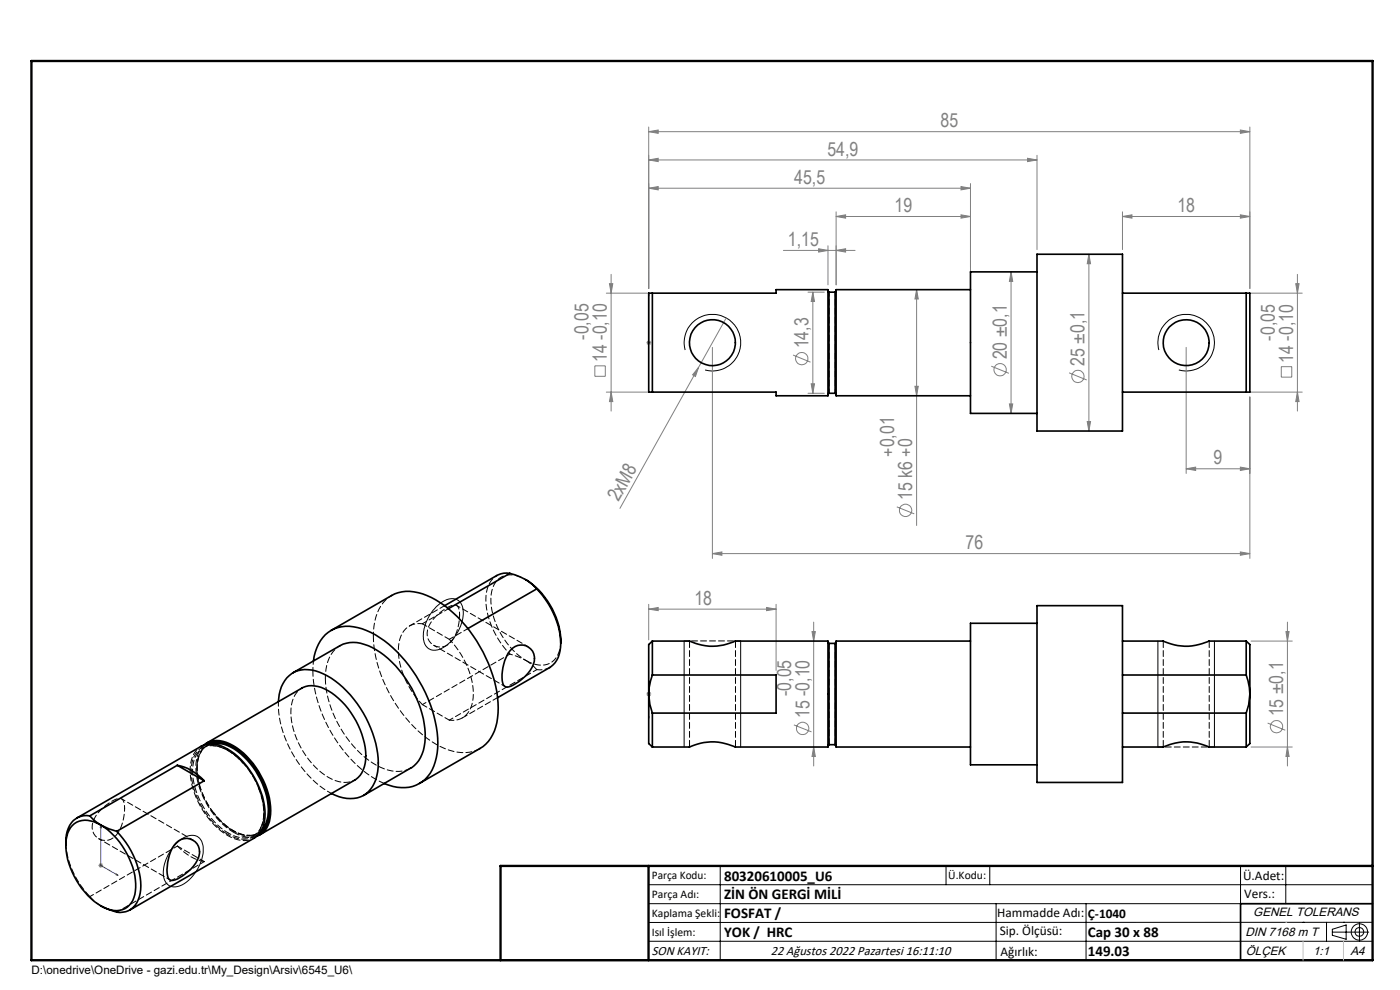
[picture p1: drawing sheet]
<svg xmlns="http://www.w3.org/2000/svg" width="297mm" height="210mm" viewBox="0 0 297 210" stroke-linecap="round" stroke-linejoin="round" font-family="sans-serif">
<g fill="none" stroke="#808080" stroke-width=".21">
<path d="M137.6 39.9l2-.3v.7zM137.6 27.9l2-.3v.7zM137.6 26.9v34.3M137.6 39.9h68.3M137.6 27.9h127.5M137.6 33.9l2-.3v.7zM137.6 33.9h82.4M203.9 39.6l2 .3-2 .4zM205.9 38.9v21.5M218 33.6l2 .3-2 .4zM220 32.9v20M263.1 27.6l2 .3-2 .4z"/>
<path d="M265.1 26.9v34.3M129.6 58.2v29M166.2 53.1h15.2M173.7 52.8l1.9 .3-1.9 .4zM175.6 52.1v8.3M177.4 45.9l2-.3v.7zM177.4 44.9v15.5M177.4 45.9h28.5M177.4 53.1l2-.3v.7zM203.9 45.6l2 .3-2 .4zM214.5 57.7l.3 2h-.7zM214.5 57.7v30"/>
<path d="M231 53.9l.4 2h-.8zM231 53.9v37.5M238.1 45.9l2-.3v.7zM238.1 45.9h27M238.1 44.9v8M263.1 45.6l2 .3-2 .4zM275.2 58.2v29M126.2 77.6h2.2v2.2h-2.2zM128.6 62.2h8.8M129.3 60.2h.7l-.4 2zM137.1 72.7h1M137.3 72.3l.7 .8"/>
<path d="M137.6 72.2v1M138 72.3l-.7 .8M148.2 77.9l-.7 2-.6-.4zM151.1 73.7v44.8M154.1 67.4l-22.6 40.4M168.2 75.3l3.7 1.5M171.4 62h3.5M172.4 62l.4 2h-.7zM172.4 62v21.4M194.5 61.4l.3 2h-.7zM194.5 61.4v50.1M210.3 77.7l3.7 1.5"/>
<path d="M226.8 79.1l3.7 1.5M251.6 73.7v26.7M265.4 62.2h10.9M271.8 77.8h2.2v2.2h-2.2zM274.9 60.2h.7l-.4 2zM128.6 83.2h8.8M129.6 83.2l.4 2h-.7zM171.4 83.4h3.5M172.1 81.4h.7l-.4 2zM194.1 81.9h.7l-.3 2.1zM214.1 85.7h.7l-.3 2zM230.6 89.4h.8l-.4 2z"/>
<path d="M251.6 99.4l2-.3v.7zM251.6 99.4h13.5M263.1 99.1l2 .3-2 .4zM265.1 84.2v34.3M265.4 83.2h10.9M275.2 83.2l.4 2h-.7zM151.1 117.4l2-.3v.7zM151.1 117.4h114M190.3 107.5l3.7 1.5M263.1 117.1l2 .3-2 .4zM137.6 129.2l2-.3v.6zM137.6 128.2v7.5"/>
<path d="M137.6 129.2h27M162.6 128.9l2 .3-2 .3zM164.6 128.2v14M172.3 134h.7l-.4 2zM172.6 132v30.5M265.4 136h8.7M272.8 134h.7l-.4 2zM273.1 132v30.5M137.1 147.2h1M137.3 146.9l.7 .7M137.6 146.7v1M138 146.9l-.7 .7"/>
<path d="M168.4 153.8l3.8 1.4M172.6 158.5l.4 2h-.7zM265.4 158.5h8.7M268.9 153.4l3.8 1.5M273.1 158.5l.4 2h-.7zM20.9 183.6h1M21 183.2l.7 .7M21.4 183.1v1M21.7 183.2l-.7 .7"/>
<circle cx="170.1" cy="76.1" r="1.3"/>
<circle cx="212.2" cy="78.4" r="1.3"/>
<circle cx="228.7" cy="79.8" r="1.29"/>
<circle cx="192.1" cy="108.3" r="1.31"/>
<circle cx="170.3" cy="154.5" r="1.31"/>
<circle cx="270.8" cy="154.1" r="1.3"/>
</g>
<g fill="none" stroke="#000" stroke-width=".21">
<path d="M145.3 74.3a6 6 0 0 1 5.3-7.6 6 6 0 0 1 6.5 6.5 6 6 0 0 1-7.5 5.3M245.9 74.3a6 6 0 0 1 5.2-7.6 6 6 0 0 1 6.5 6.5 6 6 0 0 1-7.5 5.3M92.6 128.7a4.1 4.1 0 0 1 4.3-1.5 3.5 3.5 0 0 1 1.3 4 8.8 8.8 0 0 1-5.4 6.7 2.41 2.41 0 0 1-3-2.7 9.2 9.2 0 0 1 2.8-6.5zM145.1 136v22.5M157.1 136v22.5M245.6 136v22.5M257.6 136v22.5M37.4 178.9a3.9 3.9 0 0 1 4.6-1.4 4.2 4.2 0 0 1 .8 4.8 8.2 8.2 0 0 1-5.4 5.8 2.42 2.42 0 0 1-2.8-2.7 9.6 9.6 0 0 1 2.8-6.5zM137.6 187.7h153.6M137.6 191.7h153.6M137.6 199.7h153.6M152.8 183.7v20"/>
<path d="M200.7 183.7v4M210 183.7v4M211.3 191.7v12M230.4 191.7v12M263.2 183.7v20M272.8 183.7v8M276.4 195.6h.1M281.4 195.6v4.1M282.6 197.7h7.8M282.6 197.1l3-.9v3l-3-.8zM285 195.6h.1M288.4 195.8v3.8"/>
<path d="M291.2 195.6l-153.6 .1"/>
<circle cx="288.4" cy="197.7" r="1.74"/>
<circle cx="288.4" cy="197.7" r=".93"/>
</g>
<path d="M137.6 72.6v.2zM137.6 62.3v.6v-.6M137.6 72.7h.1M137.6 62.3v10.4M137.6 152.4v-.5v.5M137.6 147.1v.2zM137.6 147.2h.1M137.6 147.2v5.2M21.4 175.1v8.5l3.6 2.1M21.4 175.1l.1 .5-.2-.1zM24.7 185.4l.3 .3-.3-.1z" fill="none" stroke="#00f" stroke-width=".21"/>
<path d="M291.2 191.7h-28v12M106.2 203.7h185" fill="none" stroke="#000" stroke-width=".35"/>
<path d="M6.7 12.9h284.5v190.8h-284.5zM137.6 183.7v20M291.2 183.7h-185v20" fill="none" stroke="#000" stroke-width=".5"/>
<path d="M272.8 195.6h.1M276.4 199.7v4M285 199.7v4" fill="none" stroke="#c0c0c0" stroke-width=".21"/>
<path d="M157.2 136h-12M245.7 158.5h12" fill="none" stroke="#000" stroke-width=".21" stroke-dasharray="1.3 .6" stroke-dashoffset=".3"/>
<g fill="#00f">
<path d="M137.6 72.6v.2zM137.6 62.3v.6z"/>
<path d="M137.6 151.9v.5zM137.6 147.1v.2z"/>
<path d="M24.7 185.4l.3 .3-.3-.1zM21.4 175.1l.1 .5-.2-.1z"/>
</g>
<g fill="#808080">
<path d="M148.2 77.9l-.7 2-.6-.4z"/>
<path d="M203.9 39.6l2 .3-2 .4zM137.6 39.9l2-.3v.7zM263.1 27.6l2 .3-2 .4zM137.6 27.9l2-.3v.7zM203.9 45.6l2 .3-2 .4zM177.4 45.9l2-.3v.7zM162.6 128.9l2 .3-2 .3zM137.6 129.2l2-.3v.6z"/>
<path d="M173.7 52.8l1.9 .3-1.9 .4zM177.4 53.1l2-.3v.7zM151.1 117.4l2-.3v.7zM263.1 117.1l2 .3-2 .4zM251.6 99.4l2-.3v.7zM263.1 99.1l2 .3-2 .4zM137.6 33.9l2-.3v.7zM218 33.6l2 .3-2 .4zM238.1 45.9l2-.3v.7zM263.1 45.6l2 .3-2 .4z"/>
<path d="M273.1 158.5l.4 2h-.7zM272.8 134h.7l-.4 2z"/>
<path d="M129.3 60.2h.7l-.4 2zM129.6 83.2l.4 2h-.7zM274.9 60.2h.7l-.4 2zM275.2 83.2l.4 2h-.7zM231 53.9l.4 2h-.8zM230.6 89.4h.8l-.4 2zM214.5 57.7l.3 2h-.7zM214.1 85.7h.7l-.3 2zM194.5 61.4l.3 2h-.7zM194.1 81.9h.7l-.3 2.1zM172.3 134h.7l-.4 2zM172.6 158.5l.4 2h-.7z"/>
<path d="M172.4 62l.4 2h-.7zM172.1 81.4h.7l-.4 2z"/>
</g>
<g fill="none" stroke="#000" stroke-width=".35">
<path d="M220 53.9h18.1v37.5h-18.1zM220 57.7h-14.1v30h14.1M138.4 62.2h-.8v21h.8M138.4 62.2v21M138.4 62.2h26.2v-.8h11v22.6h-11v-.8h-26.2M175.6 61.8l.3 .2M175.9 62v21.4M175.9 62h1.3M177.2 62v21.4M177.4 61.8l-.2 .2M205.9 61.4h-28.5v22.6h28.5M238.1 62.2h26.3"/>
<path d="M264.4 62.2v21M264.4 62.2h.7v21h-.7M175.9 83.4l-.3 .2M175.9 83.4h1.3M177.2 83.4l.2 .2M238.1 83.2h26.3M70.2 133.7l12.9-7.4a8.8 8.8 0 0 1 8.4 .4 28.2 28.2 0 0 1 13 16.4 18.8 18.8 0 0 1 .4 12 7.1 7.1 0 0 1-3.1 3.7l-12.8 7.4M108.2 121.6l1.1 .3 2.2 1.1M108.2 121.6a4.1 4.1 0 0 0-2.8 .5l-11.1 6.4M108.2 121.6l-13.1 7.5M108.2 138a2.88 2.88 0 0 1 3.8-.8 2.88 2.88 0 0 1 1.1 3.8 9.1 9.1 0 0 1-5.5 4.8 1.2 1.2 0 0 1-1.1-1.5 9.7 9.7 0 0 1 1.7-6.3zM111.5 123l1.5 1 .9 .9"/>
<path d="M111.5 123a16.2 16.2 0 0 1 7.5 13.4M113.9 124.9a17.4 17.4 0 0 1 5 12.4 5.3 5.3 0 0 1-2.3 4.3l-11 6.4M113.9 124.9l-14.7 8.4M138.4 136h7.9a11.2 11.2 0 0 0 9.7 0h19.6v22.5h-19.6a11.3 11.3 0 0 0-9.7 0h-7.9M138.4 136v7.2M138.4 136l-.8 .7v10.5M175.6 136.3l.3 .2M175.9 136.5v21.5M175.9 136.5h1.3M177.2 136.5v21.5M177.4 136.3l-.2 .2M205.9 136h-28.5v22.5h28.5"/>
<path d="M220 128.5h18.1v37.5h-18.1zM220 132.2h-14.1v30h14.1M238.1 136h8.7a11.3 11.3 0 0 0 9.7 0h7.9M264.4 136v7.2M264.4 136l.7 .7v10.5M43.3 158a5.2 5.2 0 0 1 6.2 .2 17.4 17.4 0 0 1 7.9 14.6 4.9 4.9 0 0 1-2.9 4.6M43.9 157.6l20.1-11.6a6.1 6.1 0 0 1 6.4 1 17.5 17.5 0 0 1 7.2 14.1 5.2 5.2 0 0 1-2.4 4.4l-20.1 11.6M44.1 157.8a6.3 6.3 0 0 1 6.5 1.3 17.1 17.1 0 0 1 6.6 13.3 5.1 5.1 0 0 1-2.1 4.4M44.8 157.8a7.1 7.1 0 0 1 6.3 2.1 16.3 16.3 0 0 1 5.7 13.3l-.6 2-.7 1M59.1 148.8a6.8 6.8 0 0 1 4.1-6.5 9.2 9.2 0 0 1 7.9 2.2 23.3 23.3 0 0 1 9.1 18.3 6.7 6.7 0 0 1-3.8 6.2 7.7 7.7 0 0 1-6.1-.7M62.1 142.7l10-5.7a6.5 6.5 0 0 1 6 0 21.7 21.7 0 0 1 10.7 12.2 15.7 15.7 0 0 1 .7 10.8 5.6 5.6 0 0 1-2.4 2.9l-9.9 5.8M66.5 140.2a7.9 7.9 0 0 1 5.1-7.1 11 11 0 0 1 8.9 2.1 29.7 29.7 0 0 1 12.4 22.4 9.9 9.9 0 0 1-3.3 8.2 8 8 0 0 1-8.1 .4"/>
<path d="M137.6 147.2l.3 2.2 .5 1.9M137.6 147.2v10.5l.8 .8M138.4 151.3v7.2M138.4 143.2h26.2v8.1h-26.2M138.4 143.2l-.7 2.6-.1 1.4M175.9 158l-.3 .1M175.9 158h1.3M177.2 158l.2 .1M238.1 158.5h8.7a11.2 11.2 0 0 1 9.7 0h7.9M238.1 151.3h26.3M238.1 143.2h26.3M264.4 143.2l.6 2.6 .1 1.4"/>
<path d="M264.4 151.3v7.2M265.1 147.2l-.2 2.3-.5 1.8M265.1 147.2v10.5l-.7 .8M16.3 173.5l26.4-15.2a5.4 5.4 0 0 1 5.6 .6 17.3 17.3 0 0 1 7.9 14.6 5.2 5.2 0 0 1-2.3 4.3l-26.3 15.2M19 173.1a4.3 4.3 0 0 0-4.9 4l-.1 2.2M19 173.1l1.4 1.3 1 .6M21.4 175a16.3 16.3 0 0 1 7.4 13.3 4.4 4.4 0 0 1-4 4.9l-2-.4-1.4-.7M21.4 175l1.7 .8 1.7 .5M21.4 175a5.1 5.1 0 0 0-5.6-.3 6.8 6.8 0 0 0-1.6 6.7 16.5 16.5 0 0 0 7.2 10.7M24.8 176.3a17.3 17.3 0 0 1 5 12.4 4.6 4.6 0 0 1-4.4 4.9 12.3 12.3 0 0 1-4-1.5M37.4 178.8a2.9 2.9 0 0 1 3.9-.3 2.9 2.9 0 0 1 .6 3.9 9.5 9.5 0 0 1-5.2 4.4 .98 .98 0 0 1-1.2-1.1 9.3 9.3 0 0 1 1.9-6.9zM37.6 162.3a10.3 10.3 0 0 1 5.7 3.3"/>
<path d="M37.6 162.3l-18.6 10.8M37.6 162.3l5.7 3.3M43.3 165.6l-18.5 10.7"/>
<circle cx="151.1" cy="72.7" r="4.9"/>
<circle cx="251.6" cy="72.7" r="4.9"/>
</g>
<path d="M175.9 61.9v21.5M177.2 61.9v21.5M108.2 138.7l-18.6 10.8M95.3 152.8l18.6-10.8M54.8 167.1l-1.5-3-1.7-2.2M19.1 190.2l18.5-10.7M43.3 182.8l-18.5 10.7" fill="none" stroke="#000" stroke-width=".21" stroke-dasharray="1.3 .6" stroke-dashoffset=".4"/>
<path d="M119 135.8a4.8 4.8 0 0 1-3.4 5.2 6.2 6.2 0 0 1-4-.9M146.3 136v22.5M246.8 136v22.5M156 158.5v-22.5M256.5 158.5v-22.5M51.6 161.9a9.9 9.9 0 0 0-7.1-3.8 4.4 4.4 0 0 0-3.9 4.5 16.8 16.8 0 0 0 7.7 14.4M54.5 177.4a6 6 0 0 1-5-.9M19.1 190.2a17.8 17.8 0 0 1-5.1-11.5" fill="none" stroke="#000" stroke-width=".21" stroke-dasharray="1.3 .6" stroke-dashoffset="-.1"/>
<path d="M175.9 136.5v10.7M177.2 136.5v10.7M45.7 158.2h-.4M101.8 158.8a8.9 8.9 0 0 1-8.4-.4 28.5 28.5 0 0 1-13-16.5l-.9-3.6-.3-3.4M175.9 147.2v10.7M177.2 147.2v10.7M54.8 167.1a10.6 10.6 0 0 1 .5 8.6M55.3 175.6l.1-.2M87.1 162.9a7.3 7.3 0 0 1-7.3-.6 23.4 23.4 0 0 1-10.8-18.5" fill="none" stroke="#000" stroke-width=".21" stroke-dasharray="1.3 .6"/>
<g fill="none" stroke="#000" stroke-width=".21" stroke-dasharray="1.3 .6" stroke-dashoffset=".7">
<path d="M97.5 130.4v-.5a1.22 1.22 0 0 0-.5-1.3 1.22 1.22 0 0 0-1.3-.1 9.2 9.2 0 0 0-5 5.1 2.87 2.87 0 0 0 1.6 3.4 2.87 2.87 0 0 0 3.6-1.1 9.9 9.9 0 0 0 1.6-5.5M108.2 138.7l2.3 .8 1.1 .6M42.7 158.3a6 6 0 0 0-2.3 6 17.5 17.5 0 0 0 8.6 13.3 5.2 5.2 0 0 0 4.9 .2M45.2 158.2a10 10 0 0 1 6.4 3.7M111.6 140.1a16 16 0 0 1-7.4-14 4.2 4.2 0 0 1 5.9-3.8l1.5 .6M26.4 171.5a8.7 8.7 0 0 1-2.3 6.2 2.9 2.9 0 0 1-3.8-.3 2.9 2.9 0 0 1-.3-3.8 9.4 9.4 0 0 1 5.2-4.2 1.05 1.05 0 0 1 1.2 1.2v.9M42.4 166.5a8.9 8.9 0 0 1 .4-7.2M48.3 177a5.4 5.4 0 0 0 5.8 .3 6.1 6.1 0 0 0 1.9-5.9l-.3-1.8-.9-2.5M48.4 176.7l2.1 .9 1.5 .1M49.4 176.2l2.1 .9 1.4 .1M49.5 176.2l-2.4-1.8-1.8-2.1M53 177.2l-1.4-.2-2.1-.8"/>
<path d="M75.3 165.4a6 6 0 0 1-6.4-1 17.5 17.5 0 0 1-7.2-14.1 5.2 5.2 0 0 1 2.3-4.3"/>
</g>
<path d="M94.3 128.5l-7.5 4.3M98.1 152.3l7.5-4.3M111.6 140.1l1.4 1 .9 .9M37.6 179.5a10.4 10.4 0 0 0 5.7 3.3M81.5 166.2a26.3 26.3 0 0 1-12.5-13.2 26 26 0 0 1-2.6-10.7M21.4 192.1l-.9-.6-1.4-1.3" fill="none" stroke="#000" stroke-width=".21" stroke-dasharray="1.3 .6" stroke-dashoffset=".1"/>
<path d="M79.2 134.9a9.5 9.5 0 0 1 3.9-8.6M92 136.9l15.1 8.7M112 137.2l-15.1-8.8M44 158.1l-.9 .6M45.3 158.2a3.8 3.8 0 0 0-3.5 1.6M66.4 142.3l.1-2.1M69 143.8a7.5 7.5 0 0 1 3.1-6.8M20.9 177.9l15.2 8.7M41 178.2l-15.2-8.7M52 177.7a3.8 3.8 0 0 0 3.3-2.1M53.8 177.2l.9-.5" fill="none" stroke="#000" stroke-width=".21" stroke-dasharray="1.3 .6" stroke-dashoffset=".5"/>
<path d="M89.6 132.3l5.7 3.3M44.9 157.8a3.7 3.7 0 0 0-2.2 1.5M89.6 149.5l5.7 3.3M113.9 142a4.3 4.3 0 0 0 2.7-.4M37.6 179.5l5.7 3.3M42.3 166.5l1.4 3.4 1.6 2.5M49.5 176.5a17.3 17.3 0 0 1-7.9-14.6l.1-.8a5.2 5.2 0 0 1 1.6-3.1M52.9 177.2a3.7 3.7 0 0 0 2.6-1.1" fill="none" stroke="#000" stroke-width=".21" stroke-dasharray="1.3 .6" stroke-dashoffset=".2"/>
<path d="M89.6 132.3l5.6-3.2M95.3 135.6a17.2 17.2 0 0 1 5.1 12.4 4.6 4.6 0 0 1-4.4 4.8h-.7M99.3 133.3l-4 2.3M41.8 159.8a8.6 8.6 0 0 0-.5 7.1 17 17 0 0 0 7.1 9.8M42.7 159.3a8.6 8.6 0 0 0-.5 7 17 17 0 0 0 7.2 9.9M59.1 148.8a23 23 0 0 0 11.2 19.5M89.6 149.5a17.2 17.2 0 0 1-5.1-12.4 4.6 4.6 0 0 1 4.4-4.8h.7" fill="none" stroke="#000" stroke-width=".21" stroke-dasharray="1.3 .6" stroke-dashoffset=".3"/>
<path d="M105.4 122.1a6 6 0 0 0-2.3 6 18.2 18.2 0 0 0 5.1 10.6" fill="none" stroke="#000" stroke-width=".21" stroke-dasharray="1.3 .6" stroke-dashoffset=".8"/>
<path d="M44.1 157.8a5.6 5.6 0 0 0-2.3 5.7l.5 3M45.3 172.4l2.1 2.3 2.1 1.6M49.5 176.3a5.5 5.5 0 0 0 5.6 .4M55.6 175a12.8 12.8 0 0 0-1.7-10 13.1 13.1 0 0 0-7.9-6.7" fill="none" stroke="#000" stroke-width=".21" stroke-dasharray="1.3 .6" stroke-dashoffset=".6"/>
<g font-size="4.1" fill="#808080">
<text x="199.5" y="27">85</text>
<text x="175.5" y="33">54,9</text>
<text x="168.5" y="39">45,5</text>
<text x="189.8" y="45">19</text>
<text x="249.8" y="45">18</text>
<text x="167.1" y="52.2">1,15</text>
<text x="124.9" y="72.1" transform="rotate(-90 124.9 72.1)">-0,05</text>
<text x="128.7" y="76.8" transform="rotate(-90 128.7 76.8)">14 -0,10</text>
<text x="171.5" y="73.9" transform="rotate(-90 171.5 73.9)">14,3</text>
<text x="213.6" y="76.3" transform="rotate(-90 213.6 76.3)">20 ±0,1</text>
<text x="230.1" y="77.7" transform="rotate(-90 230.1 77.7)">25 ±0,1</text>
<text x="270.5" y="72.2" transform="rotate(-90 270.5 72.2)">-0,05</text>
<text x="274.3" y="76.9" transform="rotate(-90 274.3 76.9)">14 -0,10</text>
<text x="189.7" y="96.9" transform="rotate(-90 189.7 96.9)">+0,01</text>
<text x="257.5" y="98.5">9</text>
<text x="131.2" y="106.5" transform="rotate(-61 131.2 106.5)">2xM8</text>
<text x="193.5" y="106.1" transform="rotate(-90 193.5 106.1)">15 k6 +0</text>
<text x="204.9" y="116.5">76</text>
<text x="147.3" y="128.3">18</text>
<text x="167.8" y="147.6" transform="rotate(-90 167.8 147.6)">-0,05</text>
<text x="171.7" y="152.3" transform="rotate(-90 171.7 152.3)">15 -0,10</text>
<text x="272.2" y="152" transform="rotate(-90 272.2 152)">15 ±0,1</text>
</g>
<g font-size="3.2">
<text x="153.6" y="190.8">ZİN ÖN GERGİ MİLİ</text>
<text x="153.6" y="186.8">80320610005_U6</text>
<text x="153.6" y="194.8">FOSFAT /</text>
<text x="153.6" y="198.8">YOK / HRC</text>
<text x="230.8" y="198.7">Cap 30 x 88</text>
<text x="230.8" y="202.8">149.03</text>
</g>
<g font-size="2.8">
<text x="263.7" y="186.7">Ü.Adet:</text>
<text x="263.9" y="190.5">Vers.:</text>
<text x="211.5" y="194.5">Hammadde Adı:</text>
<text x="230.8" y="194.7">Ç-1040</text>
<text x="138.3" y="202.6">SON KAYIT:</text>
<text x="163.5" y="202.6">22 Ağustos 2022 Pazartesi 16:11:10</text>
<text x="212.1" y="198.4">Sip. Ölçüsü:</text>
<text x="212.2" y="202.7">Ağırlık:</text>
</g>
<g font-size="2.6">
<text x="265.9" y="194.4">GENEL TOLERANS</text>
<text x="264.2" y="198.5">DIN 7168 m T</text>
<text x="264.3" y="202.6">ÖLÇEK</text>
<text x="278.5" y="202.6">1:1</text>
<text x="286.5" y="202.6">A4</text>
</g>
<g font-size="2.5">
<text x="138.3" y="186.4">Parça Kodu:</text>
<text x="138.3" y="190.5">Parça Adı:</text>
<text x="201.2" y="186.5">Ü.Kodu:</text>
<text x="138.3" y="194.5">Kaplama Şekli:</text>
<text x="138.3" y="198.6">Isıl İşlem:</text>
<text x="6.7" y="206.7">D:\onedrive\OneDrive - gazi.edu.tr\My_Design\Arsiv\6545_U6\</text>
</g>
</svg>
